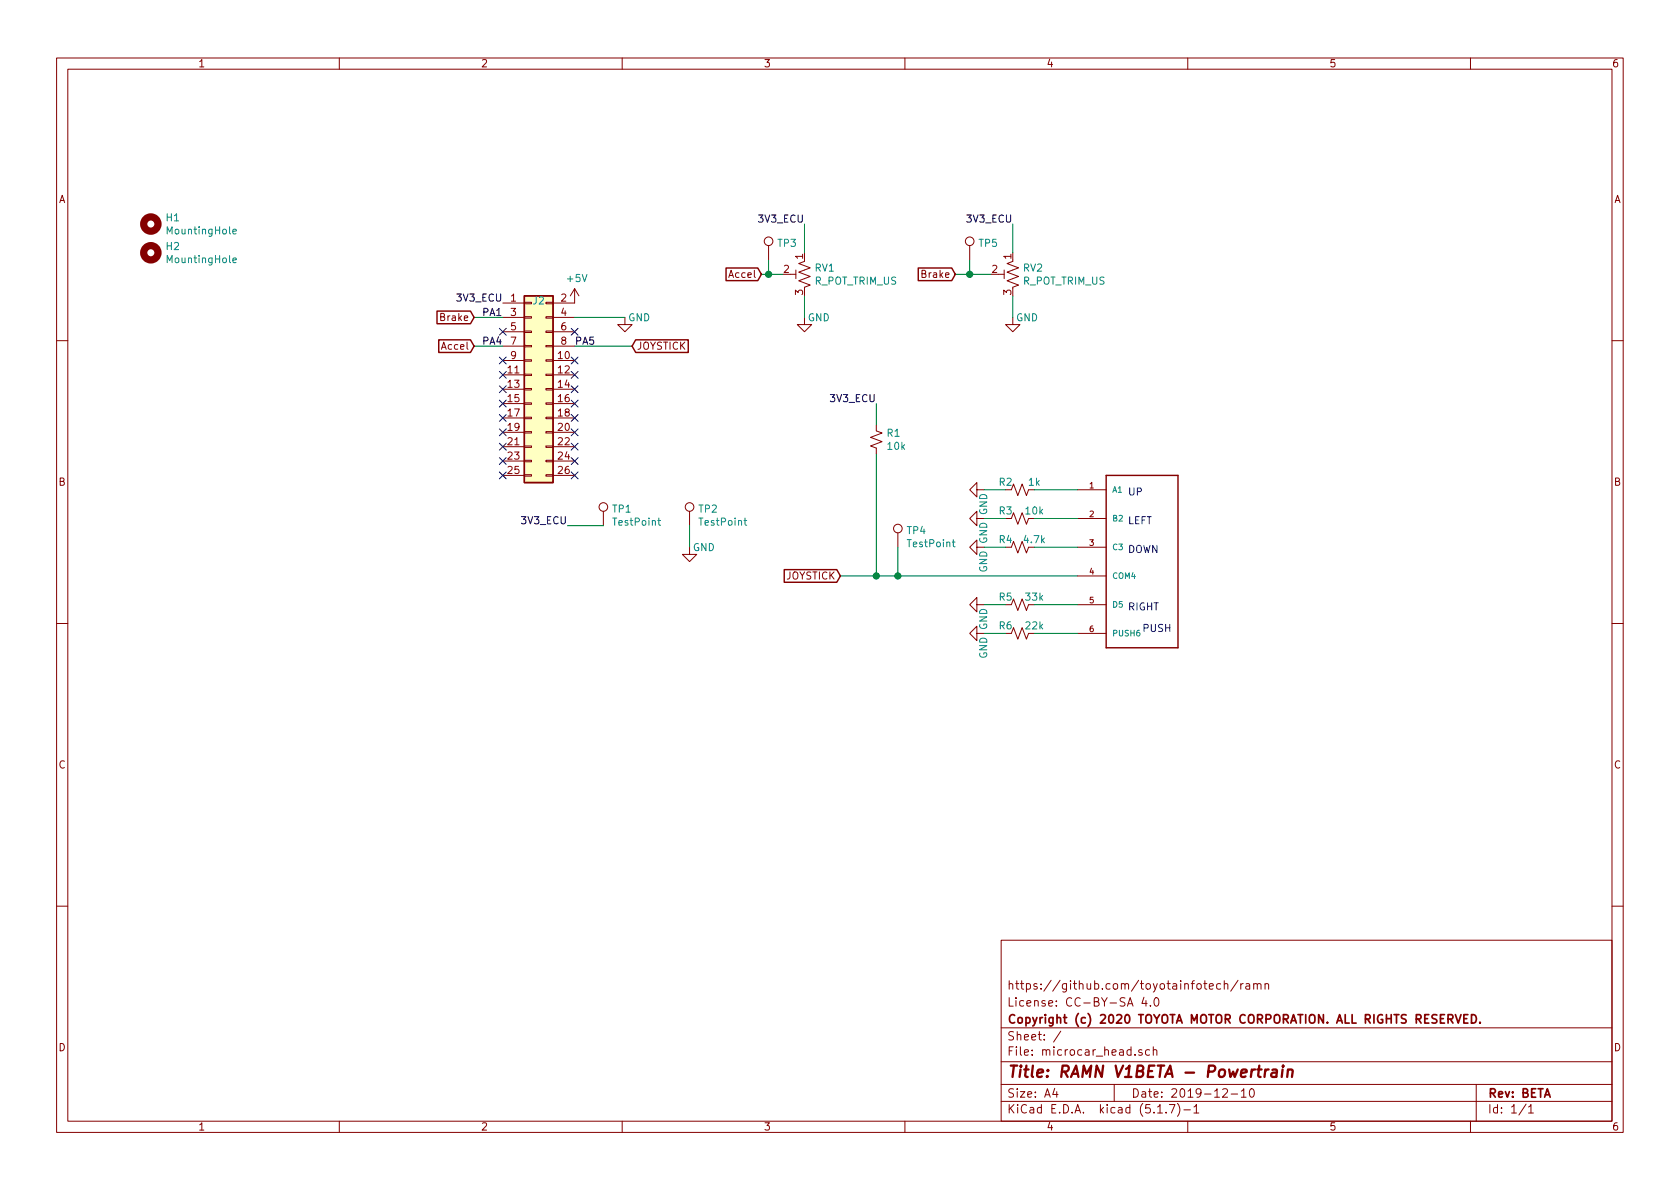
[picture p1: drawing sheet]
<svg xmlns="http://www.w3.org/2000/svg" width="297mm" height="210mm" viewBox="0 0 297 210" stroke-linecap="round" stroke-linejoin="round" font-family="sans-serif">
<g fill="none" stroke="#840000" stroke-width=".18">
<path d="M10 10.3h277v189.9h-277zM12 12.2h273v186.1h-273zM60 10.3v1.9M110 10.3v1.9M160 10.3v1.9M210 10.3v1.9M260 10.3v1.9M88.9 53.6h3.8M88.9 56.1h3.8M88.9 58.7h3.8M92.7 58.5h1.3v.3h-1.3zM92.7 56h1.3v.3h-1.3z"/>
<path d="M92.7 53.5h1.3v.2h-1.3zM96.5 58.5h1.3v.3h-1.3zM96.5 56h1.3v.3h-1.3zM96.5 53.5h1.3v.2h-1.3zM97.8 56.1h3.8M97.8 58.7h3.8M101.6 51v2.6h-3.8M101.6 51l-.8 1.3M101.6 51l.8 1.3M110.5 56.1v1.3h1.3l-1.3 1.3-1.3-1.3h1.3M135.9 43.4v2.6M139.7 48.5h1"/>
<path d="M140.7 47.7v1.6M142.2 56.1v1.3h1.3l-1.3 1.3-1.2-1.3h1.2M142.2 46.2l-1 .4 2.1 .8-2.1 .7 2.1 .8-2.1 .8 2.1 .7-1.1 .4M171.4 43.4v2.6M176.5 48.5h1M177.5 47.7v1.6M179.1 56.1v1.3h1.2l-1.2 1.3-1.3-1.3h1.3M179.1 46.2l-1 .4 2 .8-2 .7 2 .8-2 .8 2 .7-1 .4M10 60.2h2M88.9 63.7h3.8M88.9 66.3h3.8M88.9 68.8h3.8"/>
<path d="M88.9 71.4h3.8M88.9 73.9h3.8M88.9 76.4h3.8M88.9 79h3.8M88.9 61.2h3.8M92.7 73.8h1.3v.2h-1.3zM92.7 76.3h1.3v.3h-1.3zM92.7 78.9h1.3v.2h-1.3zM92.7 71.2h1.3v.3h-1.3zM92.7 66.2h1.3v.2h-1.3zM92.7 63.6h1.3v.3h-1.3zM92.7 61.1h1.3v.2h-1.3z"/>
<path d="M92.7 68.7h1.3v.3h-1.3zM96.5 73.8h1.3v.2h-1.3zM96.5 76.3h1.3v.3h-1.3zM96.5 78.9h1.3v.2h-1.3zM96.5 71.2h1.3v.3h-1.3zM96.5 66.2h1.3v.2h-1.3zM96.5 63.6h1.3v.3h-1.3zM96.5 61.1h1.3v.2h-1.3zM96.5 68.7h1.3v.3h-1.3zM97.8 63.7h3.8M97.8 66.3h3.8M97.8 68.8h3.8"/>
<path d="M97.8 71.4h3.8M97.8 73.9h3.8M97.8 76.4h3.8M97.8 79h3.8M97.8 61.2h3.8M154.9 75.2v1l1.1 .4-2.1 .7 2.1 .8-2.1 .8 1 .3v1.1M285 60.2h2M88.9 81.5h3.8M88.9 84.1h3.8M92.7 81.4h1.3v.3h-1.3zM92.7 83.9h1.3v.3h-1.3zM96.5 81.4h1.3v.3h-1.3z"/>
<path d="M96.5 83.9h1.3v.3h-1.3zM97.8 81.5h3.8M97.8 84.1h3.8M106.7 90.4v2.6M121.9 96.8v1.2h1.3l-1.3 1.3-1.3-1.3h1.3M121.9 90.4v2.6M158.7 94.2v2.6M172.7 91.7v-1.3l-1.3 1.3 1.3 1.3v-1.3h1.3M172.7 96.8v-1.3l-1.3 1.3 1.3 1.2v-1.2h1.3M172.7 86.6v-1.3l-1.3 1.3 1.3 1.3v-1.3h1.3M177.8 91.7h1l.4-1 .8 2 .7-2 .8 2 .4-1h1M177.8 96.8h1l.4-1 .8 2 .7-2 .8 2 .4-1h1"/>
<path d="M177.8 86.6h1l.4-1 .8 2 .7-2 .8 2 .4-1h1M190.5 91.7h5.1M190.5 96.8h5.1M190.5 86.6h5.1M10 110.3h2M172.7 106.9v-1.2l-1.3 1.2 1.3 1.3v-1.3h1.3M172.7 112v-1.3l-1.3 1.3 1.3 1.3v-1.3h1.3M177.8 106.9h1l.4-1 .8 2 .7-2 .8 2 .4-1h1M177.8 112h1l.4-1 .8 2 .7-2 .8 2 .4-1h1M190.5 106.9h5.1M190.5 112h5.1M190.5 101.8h5.1"/>
<path d="M285 110.3h2M10 160.2h2M177 166.3h108v32h-108zM202.3 176.3l-.4 1.1h.9M202.6 176.9v1M203.4 177.8v.1M204.2 176.6l.2-.2a.8 .8 0 0 1 .5 .8 .8 .8 0 0 1-.5 .7l-.2-.1-.2-.4zM213.8 174.4l.7-.1v-.3l-.5-.1-.2 .2 .1 .7h.6M215.8 174l-.4-.1-.3 .3 .1 .6 .2 .1 .4-.1M216.5 174.1l.2-.2 .3 .1 .1 .9M216.5 173.4v1.5M218.9 173.3l-1.3 2"/>
<path d="M219.4 173.9v1M219.8 173.9l-.4 .3M220.3 174h.6l.1 .9M221 174.3l-.6 .1a.29 .29 0 0 0-.2 .2 .29 .29 0 0 0 .2 .3l.6-.1M221.7 174.1l.2-.2 .3 .1 .1 .9M221.7 173.9v1M222.3 174.1a.36 .36 0 0 1 .3-.2 .36 .36 0 0 1 .4 .2v.8M223.7 174.1l.2-.2 .3 .1 .1 .9M223.7 173.9v1M285 160.2h2M60 198.3v1.9M110 198.3v1.9"/>
<path d="M160 198.3v1.9M177 194.8h108M177 191.8h108M177 187.8h108M177 181.8h108M186.5 192.5l-.4 1h1M186.8 193v1M187.6 182.3l-1.3 2M197 191.8v3M200.7 186.5v.1M201.9 185.7a.37 .37 0 0 0-.6 .1l.1 .2 .5 .2 .1 .1-.2 .3-.5-.1M203.3 185.7l-.5-.1-.3 .3 .1 .6 .2 .1 .5-.1"/>
<path d="M203.9 185.7h.1a.37 .37 0 0 1 .5 .1v.8M203.9 185.1v1.5M204.7 196.8h.8M206.2 196.7v.1M206.8 195.3h.9l-.6 1.5M208.2 195.1a1.71 1.71 0 0 1 0 2.3M209.3 196.3h1.2M210 198.3v1.9M211.1 195.8l.4-.5v1.5M211.1 196.8h.9M216.2 192.7l.2-.2h.4l.2 .5-.9 1h.9M217.7 193.5h1.1"/>
<path d="M219.5 193l.4-.5v1.5M219.5 194h.8M221.1 192.6l.2-.1a.8 .8 0 0 1 .5 .8 .8 .8 0 0 1-.5 .7 1 1 0 0 1-.2-1.4zM260 198.3v1.9M261 191.8v6.5M269.8 195.2l-1.2 2M270.3 195.8l.4-.5v1.5M270.3 196.8h.8"/>
<circle cx="135.9" cy="42.7" r=".76"/>
<circle cx="171.4" cy="42.7" r=".76"/>
<circle cx="106.7" cy="89.7" r=".76"/>
<circle cx="121.9" cy="89.7" r=".76"/>
<circle cx="158.7" cy="93.5" r=".76"/>
</g>
<path d="M223.7 189.1l-.1 1.3M224.3 189.1a.55 .55 0 0 0-.6 .4M225 189.2h.7v1.2M225.8 189.6l-.7 .1a.4 .4 0 0 0-.3 .3 .4 .4 0 0 0 .2 .4l.7-.1M226.8 189.1l-.2 1.3M226.9 188.4l-.1 .2M227.7 189.3a.52 .52 0 0 1 .9 .1l-.2 1M227.7 189.1l-.1 1.3" fill="none" stroke="#840000" stroke-width=".41"/>
<path d="M257.3 179.4l.5 1.5 .5-1.5M259.5 179.4h-.7v1.5h.7M260.2 179.4a.76 .76 0 0 1 .8 .8 .76 .76 0 0 1-.8 .7zM258.8 180.1h.5M261.7 180.8v.1" fill="none" stroke="#840000" stroke-width=".3"/>
<path d="M92.7 52.3h5.1v33h-5.1z" fill="#ffffc2" stroke="#ffffc2" stroke-width=".18"/>
<path d="M77.3 55h5.9l.6 1.1-.6 1.1h-5.9zM92.7 52.3h5.1v33h-5.1zM128.4 47.4h5.6l.6 1.1-.6 1.1h-5.6zM162.4 47.4h5.9l.6 1.1-.6 1.1h-5.9zM77.6 60.1h5.6l.6 1.1-.6 1.1h-5.6zM112.4 60.1h9.3v2.2h-9.3l-.6-1.1zM195.6 84.1h12.7v30.4h-12.7zM138.7 100.7h9.3l.6 1.1-.6 1.2h-9.3z" fill="none" stroke="#840000" stroke-width=".25"/>
<path d="M41.2 40.9l.6-.1-.1-.2-.3-.1-.2 .2v.6h.5M41.2 46l.6-.1-.1-.2-.3-.1-.2 .2v.6h.5M116.3 92h.5M116.5 91.6v1.1l.3 .2M131.5 92h.5M131.7 91.6v1.1l.3 .2M168.4 95.9h.5M168.6 95.4v1.1l.3 .2" fill="none" stroke="#008484" stroke-width=".18"/>
<g fill="none" stroke="#840000" stroke-width="1.3">
<circle cx="26.7" cy="39.6" r="1.27"/>
<circle cx="26.7" cy="44.7" r="1.27"/>
</g>
<g fill="none" stroke="#008400" stroke-width=".18">
<path d="M142.2 39.6v5.1M179.1 39.6v5.1M83.8 56.1h5.1M101.6 56.1h8.9M134.6 48.5h3.8M135.9 46v2.5M142.2 52.3v3.8M168.9 48.5h6.4M171.4 46v2.5M179.1 52.3v3.8M83.8 61.2h5.1M101.6 61.2h10.2"/>
<path d="M154.9 71.4v3.8M100.3 93h6.4M121.9 93v3.8M154.9 80.3v21.5M158.7 96.8v5M174 96.8h3.8M174 91.7h3.8M174 86.6h3.8M182.9 96.8h7.6M182.9 91.7h7.6M182.9 86.6h7.6M148.6 101.8h41.9"/>
<path d="M174 112h3.8M174 106.9h3.8M182.9 112h7.6M182.9 106.9h7.6"/>
</g>
<g fill="#008400" stroke="#008400" stroke-width=".25">
<circle cx="135.9" cy="48.5" r=".51"/>
<circle cx="171.5" cy="48.5" r=".51"/>
<circle cx="154.9" cy="101.8" r=".51"/>
<circle cx="158.8" cy="101.8" r=".51"/>
</g>
<g fill="none" stroke="#000084" stroke-width=".18">
<path d="M88.3 58.1l1.2 1.2M89.5 58.1l-1.2 1.2M101 58.1l1.2 1.2M102.2 58.1l-1.2 1.2M88.3 68.2l1.2 1.2M88.3 63.1l1.2 1.3M88.3 75.8l1.2 1.3M88.3 78.4l1.2 1.2M88.3 65.7l1.2 1.2M88.3 70.8l1.2 1.2M88.3 73.3l1.2 1.2M89.5 68.2l-1.2 1.2"/>
<path d="M89.5 63.1l-1.2 1.3M89.5 75.8l-1.2 1.3M89.5 78.4l-1.2 1.2M89.5 65.7l-1.2 1.2M89.5 70.8l-1.2 1.2M89.5 73.3l-1.2 1.2M101 70.8l1.2 1.2M101 73.3l1.2 1.2M101 78.4l1.2 1.2M101 75.8l1.2 1.3M101 68.2l1.2 1.2M101 65.7l1.2 1.2"/>
<path d="M101 63.1l1.2 1.3M102.2 73.3l-1.2 1.2M102.2 63.1l-1.2 1.3M102.2 65.7l-1.2 1.2M102.2 68.2l-1.2 1.2M102.2 70.8l-1.2 1.2M102.2 78.4l-1.2 1.2M102.2 75.8l-1.2 1.3M88.3 80.9l1.2 1.2M88.3 83.5l1.2 1.2M89.5 80.9l-1.2 1.2M89.5 83.5l-1.2 1.2"/>
<path d="M101 83.5l1.2 1.2M101 80.9l1.2 1.2M102.2 83.5l-1.2 1.2M102.2 80.9l-1.2 1.2"/>
</g>
<text font-size="2.8" fill="#840000" x="178" y="190.5">Title: RAMN V1BETA - Powertrain</text>
<g font-size="2.1" fill="#840000">
<text x="178" y="178">License: CC-BY-SA 4.0</text>
<text x="178" y="175">https://github.com/toyotainfotech/ramn</text>
<text x="178" y="184">Sheet: /</text>
<text x="178" y="181">Copyright (c) 2020 TOYOTA MOTOR CORPORATION. ALL RIGHTS RESERVED.</text>
<text x="178" y="186.7">File: microcar_head.sch</text>
<text x="178" y="196.9">KiCad E.D.A. kicad (5.1.7)-1</text>
<text x="178" y="194.1">Size: A4</text>
<text x="200" y="194.1">Date: 2019-12-10</text>
<text x="263" y="194.1">Rev: BETA</text>
<text x="263" y="196.9">Id: 1/1</text>
</g>
<g font-size="1.8" fill="#840000">
<text x="35" y="11.9">1</text>
<text x="85" y="11.9">2</text>
<text x="135" y="11.9">3</text>
<text x="185" y="11.9">4</text>
<text x="235" y="11.9">5</text>
<text x="285" y="11.9">6</text>
<text x="10.4" y="35.9">A</text>
<text x="285.4" y="35.9">A</text>
<text x="142" y="45.8" transform="rotate(-90 142 45.8)">1</text>
<text x="178.8" y="45.8" transform="rotate(-90 178.8 45.8)">1</text>
<text x="90.3" y="53.3">1</text>
<text x="99.2" y="53.3">2</text>
<text x="129.1" y="49.1">Accel</text>
<text x="138.6" y="48.3">2</text>
<text x="142" y="52.2" transform="rotate(-90 142 52.2)">3</text>
<text x="163.2" y="49.1">Brake</text>
<text x="175.4" y="48.3">2</text>
<text x="178.8" y="52.2" transform="rotate(-90 178.8 52.2)">3</text>
<text x="78.1" y="56.8">Brake</text>
<text x="90.3" y="55.9">3</text>
<text x="90.3" y="58.4">5</text>
<text x="99.2" y="55.9">4</text>
<text x="99.2" y="58.4">6</text>
<text x="78.3" y="61.8">Accel</text>
<text x="90.3" y="61">7</text>
<text x="90.3" y="63.5">9</text>
<text x="98.7" y="63.5">10</text>
<text x="99.2" y="61">8</text>
<text x="112.5" y="61.8">JOYSTICK</text>
<text x="89.8" y="66">11</text>
<text x="89.8" y="68.6">13</text>
<text x="89.8" y="71.1">15</text>
<text x="98.7" y="66">12</text>
<text x="98.7" y="68.6">14</text>
<text x="98.7" y="71.1">16</text>
<text x="89.8" y="73.7">17</text>
<text x="89.8" y="76.2">19</text>
<text x="98.7" y="73.7">18</text>
<text x="98.7" y="76.2">20</text>
<text x="89.8" y="78.7">21</text>
<text x="89.8" y="81.3">23</text>
<text x="89.8" y="83.8">25</text>
<text x="98.7" y="78.7">22</text>
<text x="98.7" y="81.3">24</text>
<text x="98.7" y="83.8">26</text>
<text x="10.4" y="85.9">B</text>
<text x="285.4" y="85.9">B</text>
<text x="139" y="102.5">JOYSTICK</text>
<text x="10.4" y="135.9">C</text>
<text x="285.4" y="135.9">C</text>
<text x="10.4" y="185.9">D</text>
<text x="285.4" y="185.9">D</text>
<text x="35" y="199.9">1</text>
<text x="85" y="199.9">2</text>
<text x="135" y="199.9">3</text>
<text x="185" y="199.9">4</text>
<text x="235" y="199.9">5</text>
<text x="285" y="199.9">6</text>
</g>
<g font-size="1.8" fill="#008484">
<text x="29.4" y="39.1">H1</text>
<text x="29.8" y="41.4">MountingHole</text>
<text x="29.4" y="44.2">H2</text>
<text x="29.8" y="46.5">MountingHole</text>
<text x="137.5" y="43.7">TP3</text>
<text x="173.1" y="43.7">TP5</text>
<text x="94.3" y="53.8">J2</text>
<text x="100.4" y="49.9">+5V</text>
<text x="144" y="50.3">R_POT_TRIM_US</text>
<text x="144.1" y="48">RV1</text>
<text x="180.8" y="50.3">R_POT_TRIM_US</text>
<text x="180.9" y="48">RV2</text>
<text x="111.1" y="56.8">GND</text>
<text x="142.8" y="56.8">GND</text>
<text x="179.7" y="56.8">GND</text>
<text x="156.9" y="77.2">R1</text>
<text x="157" y="79.5">10k</text>
<text x="176.7" y="85.9">R2</text>
<text x="181.9" y="85.9">1k</text>
<text x="108.3" y="90.6">TP1</text>
<text x="108.6" y="93">TestPoint</text>
<text x="123.6" y="90.6">TP2</text>
<text x="123.8" y="93">TestPoint</text>
<text x="160.4" y="94.5">TP4</text>
<text x="174.5" y="91.1" transform="rotate(-90 174.5 91.1)">GND</text>
<text x="176.7" y="91">R3</text>
<text x="181.4" y="91">10k</text>
<text x="122.5" y="97.5">GND</text>
<text x="160.6" y="96.8">TestPoint</text>
<text x="174.5" y="101.3" transform="rotate(-90 174.5 101.3)">GND</text>
<text x="174.5" y="96.2" transform="rotate(-90 174.5 96.2)">GND</text>
<text x="176.7" y="96.1">R4</text>
<text x="181.2" y="96.1">4.7k</text>
<text x="176.7" y="106.2">R5</text>
<text x="181.4" y="106.2">33k</text>
<text x="174.5" y="111.4" transform="rotate(-90 174.5 111.4)">GND</text>
<text x="176.7" y="111.3">R6</text>
<text x="181.4" y="111.3">22k</text>
<text x="174.5" y="116.5" transform="rotate(-90 174.5 116.5)">GND</text>
</g>
<g font-size="1.8">
<text x="134.4" y="39.4">3V3_ECU</text>
<text x="171.2" y="39.4">3V3_ECU</text>
<text x="81" y="53.3">3V3_ECU</text>
<text x="85.5" y="55.9">PA1</text>
<text x="85.5" y="61">PA4</text>
<text x="101.6" y="61">PA5</text>
<text x="147.1" y="71.1">3V3_ECU</text>
<text x="92.5" y="92.7">3V3_ECU</text>
</g>
<g font-size="1.8" fill="#0000c2">
<text x="199.4" y="87.6">UP</text>
<text x="199.4" y="92.7">LEFT</text>
<text x="199.4" y="97.8">DOWN</text>
<text x="199.4" y="107.9">RIGHT</text>
<text x="201.9" y="111.8">PUSH</text>
</g>
<g font-size="1.4" fill="#840000">
<text x="192.7" y="86.4">1</text>
<text x="192.7" y="91.4">2</text>
<text x="192.7" y="96.5">3</text>
<text x="192.7" y="101.6">4</text>
<text x="192.7" y="106.7">5</text>
<text x="192.7" y="111.8">6</text>
</g>
<g font-size="1.4" fill="#008484">
<text x="196.6" y="87.1">A1</text>
<text x="196.6" y="92.2">B2</text>
<text x="196.6" y="97.3">C3</text>
<text x="196.6" y="102.4">COM4</text>
<text x="196.6" y="107.4">D5</text>
<text x="196.6" y="112.5">PUSH6</text>
</g>
</svg>
